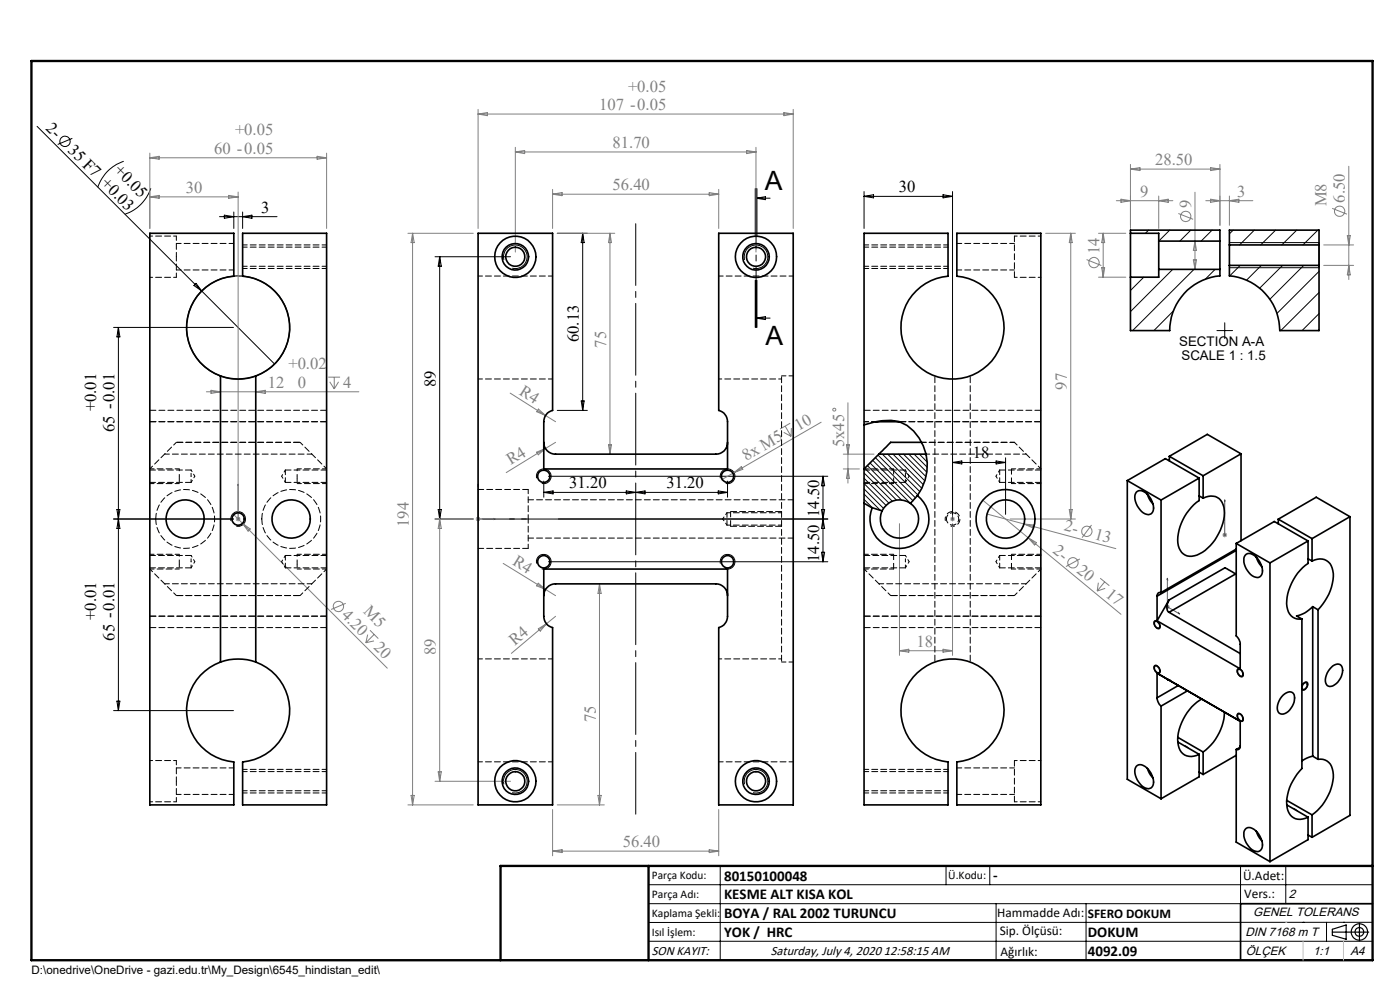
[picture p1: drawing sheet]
<svg xmlns="http://www.w3.org/2000/svg" width="297mm" height="210mm" viewBox="0 0 297 210" stroke-linecap="round" stroke-linejoin="round" font-family="sans-serif">
<g fill="none" stroke="#808080" stroke-width=".21">
<path d="M31.8 32.5v16M31.8 33.5h37.5M31.8 33.5l2-.3v.6zM67.3 33.2l2 .3-2 .3zM69.3 32.5v16M101.4 23.2v25.3M101.4 24.2h66.9M101.4 24.2l2-.3v.6zM109.3 31.2v22.3M109.3 32.2h51.1M109.3 32.2l2-.3v.7zM158.4 31.9l2 .3-2 .4z"/>
<path d="M160.4 31.2v22.3M166.3 23.9l2 .3-2 .3zM168.3 23.2v25.3M239.8 34.9v13.6M239.8 35.9h19M239.8 35.9l2-.3v.6zM256.8 35.6l2 .3-2 .3zM258.8 34.9v12.9M286.1 35.3v24M31.8 41.8l2-.4v.7zM31.8 41.8h18.7M48.5 41.4l2 .4-2 .3z"/>
<path d="M50.5 40.7v68.4M86.5 49.5h13.9M87.5 49.5l.4 2h-.7zM87.5 49.5v121.2M117.2 40.2v8.3M117.2 41.2l2-.4v.7zM117.2 41.2h35.3M118.2 49.5h12.2M129.4 49.5l.3 2h-.6zM129.4 49.5v46.8M150.5 40.8l2 .4-2 .3zM152.5 40.2v8.3"/>
<path d="M221.8 49.5h6.3M227.2 49.5v60.6M227.2 49.5l.3 2h-.7zM230.5 55.1l3.1 1.2M233 49.5h5.8M233 58.8h5.8M233.7 56.8h.7l-.4 2zM234 49.5l.4 2h-.7zM234 49.5v9.3M236.8 42.6h12M237.8 42.3l2 .3-2 .3zM245.8 41.6v6.9"/>
<path d="M245.8 42.6l2-.3v.6zM250 45.3l3.1 1.2M253.2 55.1h.6l-.3 2zM253.5 40.8v16.3M253.5 51.1l.3 2h-.6zM255.8 42.6h10M256.8 42.3l2 .3-2 .3zM260.8 41.6v6.2M260.8 42.6l2-.3v.6zM280.8 52h6.4M280.8 56.3h6.4M282.6 44.2l3.1 1.2"/>
<path d="M285.8 50h.7l-.4 2zM286.1 56.3l.4 2h-.7zM43.8 83.1h32.3M44.8 82.8l2 .3-2 .4zM54.3 83.1l2-.3v.7zM69.6 80h2.5M70 81l.9 1.5M70.9 80v2.5M71.8 81l-.9 1.5M108.2 83.4l7.5 4.8M113.8 95.9l1.9-.8-1.5 1.4zM114.2 86.8l1.5 1.4-1.8-.9z"/>
<path d="M115.7 95.1l-8.3 5.2M115.7 88.2l2.2 1.3M117.9 93.8l-2.2 1.3M129.1 94.4h.6l-.3 1.9zM166.3 91.7l1.5 .9M166.6 90.4l1.2 2.2M167.6 89.8l-2.1 1.2M167.9 90.8l-.1 1.8M174.2 89.6l-18.5 10.7M178.9 96.3h6.5M178.9 99.5h3.4M179.6 94.4h.6l-.3 1.9z"/>
<path d="M179.9 85.4v17.1M179.9 99.5l.3 2h-.6zM49.6 109.2l1.8 1.8M50 110.1h1M50.5 109.6v1M50.9 109.7l-.7 .7M51.4 111l30.8 30.7M51.4 111l1.7 1.2-.5 .5zM92.3 110.1h8.1M93.3 110.1v55.6M93.3 110.1l.3 2h-.6zM100.9 110.1h1"/>
<path d="M101.1 109.7l.7 .7M101.4 109.6v1M101.8 109.7l-.7 .7M106.8 119.5l8.9 5.5M155.7 100.3l-2.7 1.5M155.7 100.3l1.6-1.3 .3 .5zM190.8 111.1v27.9M201.6 110.1h1M201.7 109.7l.7 .7M202.1 111.1v27.9M202.1 109.6v1M202.4 109.7l-.7 .7"/>
<path d="M208.5 106.1l9.6 8M209.4 109l7.8 2.2M214.3 110.1h13.8M217.2 111.2l19.5 5.2M217.2 111.2l2.1 .2-.2 .6zM218.1 114.1l19.7 16.2M218.1 114.1l1.8 1-.4 .5zM226.8 108.1h.7l-.3 2zM229.1 118.6l-3 1.6M231.6 111.4l-2 2.6M259.3 113.5h1M259.5 113.1l.7 .7"/>
<path d="M259.8 113v1M260.2 113.1l-.7 .7M73.3 128l-3.1 1.3M78 134.6l-.4 1.7M78.5 133.7l1.8 1.8M79.3 136l-1.7 .3M79.4 134.6l-1.8 1.7M114.2 123.7l1.5 1.3-1.9-.7zM114.2 133.4l1.7-1.1-1.3 1.6zM115.7 125l2.2 1.4M115.9 132.3l-7.4 6.3M117.9 130.7l-2 1.6"/>
<path d="M127.2 123.9v46.8M127.2 123.9l.3 2h-.6zM190.8 138h11.3M190.8 138l2-.3v.7zM200.1 137.7l2 .3-2 .4zM233 123.6l-.2 1.8M233.4 122.7l1.9 1.5M234.4 123.4l-1.6 2M234.5 124.8l-1.7 .6M247.2 128.7h.9M247.3 128.4l.7 .7M247.6 128.2v1"/>
<path d="M248 128.4l-.7 .7M86.5 170.7h13.9M87.2 168.7h.7l-.4 2zM92.3 165.7h16M93 163.7h.6l-.3 2zM117.2 171.7v9.8M118.2 170.7h10M126.9 168.7h.6l-.3 2zM152.5 171.7v9.8M117.2 180.5h35.3M117.2 180.5l2-.3v.7zM150.5 180.2l2 .3-2 .4z"/>
<circle cx="232.1" cy="55.7" r="1.09"/>
<circle cx="251.5" cy="45.9" r="1.1"/>
<circle cx="284.2" cy="44.8" r="1.1"/>
<circle cx="177" cy="86.9" r=".32"/>
<circle cx="227.6" cy="119.4" r="1.09"/>
<circle cx="230.6" cy="112.7" r="1.09"/>
<circle cx="71.8" cy="128.6" r="1.09"/>
</g>
<g fill="none" stroke="#000" stroke-width=".21">
<path d="M7.9 26.8l34.9 34.9M15.3 29.3l-3.1 1.3M26.2 34.2a8.6 8.6 0 0 0-5.5 5.5M32 39.9a8.8 8.8 0 0 1-5.5 5.6M46.6 46h12.2M47.6 45.6l2 .4-2 .3zM49.6 45v3.5M51.5 45v3.5M51.5 46l1.9-.4v.7zM92.3 54.5h16M93.3 54.5v55.6M93.3 54.5l.3 2h-.6z"/>
<path d="M106.9 55.1a2.51 2.51 0 0 1 2.2-3.1 2.51 2.51 0 0 1 2.7 2.7 2.51 2.51 0 0 1-3.1 2.2M118.2 49.5h6.4M123.6 49.5l.3 2h-.6zM123.6 49.5v37.6M158 55.1a2.5 2.5 0 0 1 2.2-3.1 2.5 2.5 0 0 1 2.7 2.7 2.5 2.5 0 0 1-3.2 2.2M160.2 40v10M160.2 59.5v10M160.4 42h3M160.4 42l2-.3v.7zM160.4 40v10M160.4 59.5v10M160.6 59.5v10z"/>
<path d="M160.6 40v10M183.3 40.6v7.9M183.3 41.7h18.8M183.3 41.7l2-.4v.7zM200.1 41.3l2 .4-2 .3zM202.1 40.6v68.5M260.8 56.8h19M260.8 51.5h19M24.1 69.5h25.4M25.1 69.5v81.2M25.1 69.5l.3 2h-.6zM41.6 60.1l1.2 1.6-1.7-1.1z"/>
<path d="M42.8 61.7l15.4 15.5M160.4 67.5l2-.3v.6zM160.4 67.5h3M258.2 70.1h3.3M259.8 68.5v3.3M118.2 87.1h6.4M123.3 85h.6l-.3 2.1zM202.1 98.1h11.2M202.1 98.1l1.9-.3v.6zM211.3 97.8l2 .3-2 .3zM213.3 97.1v12M24.1 110.1h25.4"/>
<path d="M24.8 108.1l.6 4h-.6l.6-4zM49 110.5a1.56 1.56 0 0 1 1.3-2 1.56 1.56 0 0 1 1.8 1.7 1.56 1.56 0 0 1-2 1.4M92.3 110.1h8.1M93 108.1h.6l-.3 2zM102.4 110.1h73.2M113.8 119.5a1.56 1.56 0 0 1 1.4-1.9 1.56 1.56 0 0 1 1.7 1.7 1.56 1.56 0 0 1-2 1.4M113.8 101.5a1.56 1.56 0 0 1 1.4-2 1.56 1.56 0 0 1 1.7 1.7 1.56 1.56 0 0 1-2 1.3M115.4 102.1v3.4M115.4 104.4h38.9M115.4 104.4l1.9-.3v.7zM116.3 119.2h59.3M116.3 101h59.3"/>
<path d="M132.9 104.1l3.9 .7v-.7l-3.9 .7zM152.4 104.1l1.9 .3-1.9 .4zM152.8 101.5a1.57 1.57 0 0 1 1.4-2 1.57 1.57 0 0 1 1.7 1.6 1.57 1.57 0 0 1-1.9 1.4M152.8 119.5a1.57 1.57 0 0 1 1.4-1.9 1.57 1.57 0 0 1 1.7 1.7 1.57 1.57 0 0 1-1.9 1.4M154.3 102.1v3.4M174.3 117.1h.6l-.3 2.1zM174.3 108.1h.6l-.3 2zM174.6 110.1l.3 2h-.6zM174.6 101v18.2M174.6 101l.3 2h-.6zM244.9 131.7a1.09 1.09 0 0 1 1.2 1.5 .61 .61 0 0 1-.6 .2 .61 .61 0 0 1-.5-.5l-.2-.8zM24.1 150.7h25.4"/>
<path d="M24.8 148.7h.6l-.3 2zM244.9 141.2a.95 .95 0 0 1 1.2 .9l.1 .3a.43 .43 0 0 1-.2 .4 .43 .43 0 0 1-.5 0l-.5-.4-.2-.6zM251.1 158.1l.4 .1 .7 .5M262.5 141.9a1.07 1.07 0 0 1 1.1 .5 1.07 1.07 0 0 1-.1 1.2 1.24 1.24 0 0 1-1-1.7zM262.5 151.4a1.09 1.09 0 0 1 1.3 1.4 .62 .62 0 0 1-.6 .3 .62 .62 0 0 1-.5-.5l-.3-.8zM276.2 145.4l.6-.7a.45 .45 0 0 1 .5 0 .45 .45 0 0 1 .2 .4 1.13 1.13 0 0 1-1.3 1.3M106.9 166.4a2.5 2.5 0 0 1 2.2-3.2 2.5 2.5 0 0 1 2.7 2.7 2.5 2.5 0 0 1-3.1 2.2M158 166.4a2.49 2.49 0 0 1 2.2-3.2 2.49 2.49 0 0 1 2.7 2.7 2.49 2.49 0 0 1-3.2 2.2M274.2 171.5h.4l.7 .6M137.6 187.7h153.6M137.6 191.7h153.6M137.6 199.7h153.6"/>
<path d="M152.8 183.7v20M200.7 183.7v4M210 183.7v4M211.3 191.7v12M230.4 191.7v12M263.2 183.7v20M272.8 183.7v8M276.4 195.6h.1M281.4 195.6v4.1M285 195.6h.1M291.2 195.6l-153.6 .1"/>
<circle cx="13.8" cy="30" r="1.09"/>
</g>
<g fill="none" stroke="#000" stroke-width=".25">
<path d="M279.8 51.5v5.3M282.6 197.7h7.8M282.6 197.1l3-.9v3l-3-.8zM288.4 195.8v3.8M106.2 203.7h185"/>
<circle cx="50.5" cy="69.5" r="10.9"/>
<circle cx="288.4" cy="197.7" r="1.74"/>
<circle cx="288.4" cy="197.7" r=".93"/>
</g>
<path d="M38 101.5v1.1M38 119.6v1.1M63 101.5v1.1M63 119.6v1.1" fill="none" stroke="#000" stroke-width=".21" stroke-dasharray="1.3 .6" stroke-dashoffset=".5" stroke-linecap="butt"/>
<path d="M38 99.5v1.5M63 99.5v1.5M38 117.6v1.5M63 117.6v1.5" fill="none" stroke="#000" stroke-width=".21" stroke-dasharray="1.3 .6" stroke-dashoffset=".8" stroke-linecap="butt"/>
<path d="M201.7 111.6a1.56 1.56 0 0 0 1.9-1.4 1.56 1.56 0 0 0-1.7-1.7 1.56 1.56 0 0 0-1.3 2" fill="none" stroke="#000" stroke-width=".21" stroke-dasharray="1.3 .6" stroke-dashoffset=".4" stroke-linecap="butt"/>
<path d="M155 111.6v-3.1M189.6 102.5v-3M214.6 102.5v-3M189.6 120.6v-3M214.6 120.6v-3" fill="none" stroke="#000" stroke-width=".21" stroke-dasharray="1.3 .6" stroke-dashoffset=".1" stroke-linecap="butt"/>
<g fill="none" stroke="#00f" stroke-width=".21">
<path d="M50.5 110v.2zM50.5 102.7v.3v-.3M50.5 110.1h.1M50.5 102.7v7.4M101.4 102.7l.1 .3h-.2zM101.4 102.7v7.4h3.7M104.7 110l.4 .1-.4 .1zM202.1 110v.2zM202.1 102.7v.3v-.3M202.1 110.1h.1M202.1 102.7v7.4M259.8 113.4v.2z"/>
<path d="M259.8 106v.4v-.4M259.8 113.5h.1M259.8 106v7.5M247.6 122.7v6l2.7 1.5M247.7 122.7v.3l-.1-.1zM250 130l.3 .2z"/>
</g>
<path d="M51.5 57h17.8M69.3 52h-17.8M183.3 57h17.8M201.1 52h-17.8M51.5 168.2h17.8M69.3 163.2h-17.8M183.3 168.2h17.8M201.1 163.2h-17.8" fill="none" stroke="#000" stroke-width=".21" stroke-dasharray="1.3 .6" stroke-dashoffset=".3"/>
<g fill="none" stroke="#000" stroke-width=".21" stroke-dasharray="1.3 .6" stroke-dashoffset=".4">
<path d="M38 99.5h-6.2M69.3 99.5h-6.3M189.6 99.5h-6.3M220.8 99.5h-6.2M31.8 102.6h6.2M38 117.6h-6.2M63 102.6h6.3M69.3 117.6h-6.3M183.3 102.6h6.3M189.6 117.6h-6.3M214.6 102.6h6.2M220.8 117.6h-6.2"/>
<path d="M31.8 120.7h6.2M63 120.7h6.3M183.3 120.7h6.3M214.6 120.7h6.2"/>
</g>
<path d="M38 101v.5M38 119.1v.5M63 101v.5M63 119.1v.5M155 111.6h10.8M155 111.6h.1M165.8 108.5h-10.8M189.6 102.6v-.1M214.6 102.6v-.1M189.6 120.7v-.1M214.6 120.7v-.1" fill="none" stroke="#000" stroke-width=".21" stroke-dasharray="1.3 .6"/>
<path d="M134.9 47.5v125.2" fill="none" stroke="#000" stroke-width=".21" stroke-dasharray="15.2 1.3 1.3 1.3" stroke-dashoffset="2.1"/>
<path d="M160.4 40v29.5" fill="none" stroke="#000" stroke-width=".21" stroke-dasharray="6.3 1.3 1.3 1.3" stroke-dashoffset="3.7"/>
<path d="M291.2 191.7h-28v12" fill="none" stroke="#000" stroke-width=".35"/>
<path d="M6.7 12.9h284.5v190.8h-284.5zM137.6 183.7v20M291.2 183.7h-185v20" fill="none" stroke="#000" stroke-width=".5"/>
<path d="M101.4 110.1h16.9" fill="none" stroke="#c0c0c0" stroke-width=".21" stroke-dasharray="15.2 1.3 1.3 1.3" stroke-dashoffset="8.7"/>
<path d="M276.4 199.7v4M285 199.7v4" fill="none" stroke="#c0c0c0" stroke-width=".21"/>
<path d="M272.8 195.6h.1" fill="none" stroke="#c0c0c0" stroke-width=".25"/>
<g fill="#00f">
<path d="M104.7 110l.4 .1-.4 .1zM101.4 102.7l.1 .3h-.2z"/>
<path d="M250 130l.3 .2zM247.7 122.7v.3l-.1-.1z"/>
<path d="M259.8 113.4v.2zM259.8 106v.4z"/>
<path d="M50.5 110v.2zM50.5 102.7v.3z"/>
<path d="M202.1 110v.2zM202.1 102.7v.3z"/>
</g>
<g fill="none" stroke="#000" stroke-width=".35">
<path d="M101.4 49.5h15.8v37.6a2.5 2.5 0 0 0-1.8 2.4v10h38.9v-10a2.5 2.5 0 0 0-1.8-2.4v-37.6h15.8v121.2h-15.8v-37.6a2.5 2.5 0 0 0 1.8-2.4v-10h-38.9v10a2.5 2.5 0 0 0 1.8 2.4v37.6h-15.8zM183.3 49.5h17.8v9.1a10.9 10.9 0 0 0-8.4 16.6 10.9 10.9 0 0 0 18.7 0 10.9 10.9 0 0 0-8.4-16.6v-9.1h17.8v121.2h-17.8v-9.1a10.9 10.9 0 0 0 8.9-15.8 10.9 10.9 0 0 0-18.1-2.2 10.9 10.9 0 0 0 4.8 17.5l2.5 .5v9.1h-17.8zM239.8 49.5v9.3M239.8 49.5h6v1.6M239.8 49.5v-.7h19v2.3M245.8 51.1v6M245.8 51.1h13M245.8 57.1h13M245.8 57.1v1.7h-6M258.8 51.1v6M258.8 57.1v1.4a11.7 11.7 0 0 0-10.7 11.6h-8.3v-11.3M260.8 52v4.3"/>
<path d="M260.8 56.3v2.2a11.7 11.7 0 0 1 10.7 11.6h8.3v-13.8M260.8 52h19M260.8 56.3h19M260.8 52v-3.2h19v3.2M279.8 52v4.3M46.8 79.8a10.9 10.9 0 0 1-7.1-11.8 10.9 10.9 0 0 1 9.9-9.4v-9.1h-17.8v121.2h17.8v-9.1a11 11 0 0 1-9.9-9.4 11 11 0 0 1 7.1-11.8M46.8 79.8a10.8 10.8 0 0 0 7.5 0M46.8 79.8v60.6M54.3 79.8a10.9 10.9 0 0 0 7.1-11.7 10.9 10.9 0 0 0-9.9-9.5v-9.1h17.8v121.2h-17.8v-9.1a11 11 0 0 0 9.8-9.5 11 11 0 0 0-7-11.7M54.3 79.8v60.6M115.4 93.8a2.47 2.47 0 0 0 2.5 2.5h33.9a2.41 2.41 0 0 0 2.5-2.5M183.3 90.1a13.5 13.5 0 0 1 7.5-.6 9.9 9.9 0 0 1 5.8 10.5l-.3 1.8-.8 1.8-.9 1.5"/>
<path d="M185.8 89.5h5M186.4 96.3h10.1M186.4 96.3l-3.1 3.2M195.5 93.8h-6.6l-2.5 2.5M248.1 96.8l7.1 4.1M248.1 96.8v.9M263.3 96.3l-7.2-4.2-8 4.7M263.3 96.3l-8.1 4.6M263.3 96.3v18.4M183.3 106.7l1.7 1M185 107.7l2.1 .7M193.1 106.8a4.1 4.1 0 0 1 1.1 5.4 4.1 4.1 0 0 1-5.3 1.5 4.1 4.1 0 0 1-1.8-5.3"/>
<path d="M193.1 106.8a4.1 4.1 0 0 0-6 1.6M194.6 105.1a6.3 6.3 0 0 1 1.5 8.3 6.3 6.3 0 0 1-8.2 2.2 6.3 6.3 0 0 1-2.9-7.9M194.6 105.1l-1.5 1.7M239.1 101.9l7.2 4.2M239.1 101.9v63.4l7.2 4.1M241.1 104.4a1.49 1.49 0 0 1 2.2 .3 3.5 3.5 0 0 1 1.1 4.1 1.72 1.72 0 0 1-2.5-.6 3.4 3.4 0 0 1-.8-3.8zM243.4 104.9l.4 .9 .8 1.1M246.3 106.1v19.6M254.4 101.4v4.8a10.4 10.4 0 0 0-4.4 9.6 2.74 2.74 0 0 0 3.9 1.9 10.5 10.5 0 0 0 5.7-10.1 2.81 2.81 0 0 0-4.4-1.9M254.4 101.4l-8.1 4.7M254.4 101.4l-7.2-4.1-8.1 4.6M254.4 105.2l.8 .5"/>
<path d="M255.2 100.9v4.8M262.3 115.3v19.6a2.42 2.42 0 0 1 .8 1.8v5.2l-17.6-10.2M262.3 115.3l7.1 4.1M262.3 116.5l-16 9.2M262.3 116.8l-16.8 9.7M264.4 117.6a2.19 2.19 0 0 1 2.6 1.2 3 3 0 0 1 .5 3.3 1.72 1.72 0 0 1-2.5-.6 3.4 3.4 0 0 1-.8-3.7zM266.5 118.2l.4 1 .8 1M269.4 119.4v63.4M271.2 110.1l7.1 4.2M271.2 110.1v1M277.5 114.8v4.7a10.7 10.7 0 0 0-4.5 9.2 2.71 2.71 0 0 0 3.2 2.6M277.5 114.8l-8.1 4.6"/>
<path d="M277.5 114.8l-7.2-4.2-8 4.7M277.5 118.5l.8 .5M278.3 119a2.91 2.91 0 0 1 3.1-.1 2.91 2.91 0 0 1 1.5 2.8 10.9 10.9 0 0 1-3.3 7.7M278.3 114.3v4.7M286.4 109.6l-8.1 4.7M286.4 109.6v63.4l-8.1 4.6M286.4 109.6l-7.2-4.1-8 4.6M115.4 126.4a2.53 2.53 0 0 1 2.5-2.5h33.9a2.47 2.47 0 0 1 2.5 2.5M245 131.8a.95 .95 0 0 1 .9 1.4 .93 .93 0 0 1-.9-1.4zM245.5 126.5v5.2M246.3 125.7a.66 .66 0 0 0-.8 .8M248 127.3a2.02 2.02 0 0 0 0 2.6"/>
<path d="M248 129.9l15.1 8.7M248 127.3l-2.5 4.4M262.1 121.7l-2.2-1.3-11.9 6.9M262.1 121.7l-14.1 8.2M262.1 121.7l.2 .1M276.2 131.3v31.7a10.2 10.2 0 0 0-3.1 8.3 2.82 2.82 0 0 0 4.4 2M278.5 128.7a6.3 6.3 0 0 1-3.4 2l1.1 .6M278.5 128.7l1.1 .7M278.5 128.7v31.7M279.6 129.4v31.7M46.8 140.4a11.3 11.3 0 0 1 7.5 0M245 141.3a.97 .97 0 0 1 .9 1.4 .97 .97 0 0 1-.9-1.4z"/>
<path d="M245.5 148a2.62 2.62 0 0 0 .8 1.8M245.5 142.8v5.2M245.5 142.8l17.6 10.2M245.5 142.8l2.5 1.5M246.3 149.8v19.6M247.5 144l.5 .3zM248 144.3h.1M248 144.3l15.1 8.7M249.9 157.4l4.5 2.6M249.9 156.4l5.3 3.1M250 145.4l-4.5 2.6M251.9 146.5l-5.6 3.3"/>
<path d="M255 148.3a10.7 10.7 0 0 0-5.1 9.2 2.87 2.87 0 0 0 1.4 2.7 2.87 2.87 0 0 0 3.1-.2M255.2 159.5v4.8M259.8 151.1a11 11 0 0 1-4.6 8.4M262.3 159v19.6l7.1 4.2M262.6 142a.9 .9 0 0 1 .9 .5 .9 .9 0 0 1-.1 1 1.06 1.06 0 0 1-.8-1.5zM262.6 151.5a.9 .9 0 0 1 .9 .5 .9 .9 0 0 1-.1 1 1.06 1.06 0 0 1-.8-1.5zM263.1 158.5l-.8 .5M263.1 153v5.2a.64 .64 0 0 1-.8 .8M272.2 147.5l.4-.3a1.22 1.22 0 0 1 1.6-.3 1.22 1.22 0 0 1 .4 1.6 3.3 3.3 0 0 1-2.7 3 1.55 1.55 0 0 1-.7-2.4l.4-.9zM276.2 145.7l.3-.6 .6-.3a.87 .87 0 0 1 .1 1 .87 .87 0 0 1-.9 .4l-.1-.1M282.7 141.3a1.19 1.19 0 0 1 1.4-.4 1.19 1.19 0 0 1 .7 1.3 3.6 3.6 0 0 1-2.7 3.4 1.58 1.58 0 0 1-.7-2.4l.4-.9zM241.1 162.6a1.49 1.49 0 0 1 2.2 .3 3.5 3.5 0 0 1 1.1 4 1.72 1.72 0 0 1-2.5-.6 3.4 3.4 0 0 1-.8-3.7z"/>
<path d="M243.4 163l.4 1 .8 1M254.4 160v4.8l-8.1 4.6M254.4 163.8l.8 .5M262.3 160.2l-7.1 4.1M264.2 175.9a1.44 1.44 0 0 1 2.2 .3 3.5 3.5 0 0 1 1.1 4.1 1.72 1.72 0 0 1-2.5-.7 3.4 3.4 0 0 1-.8-3.7zM266.5 176.3l.4 1 .8 1.1M273 169.8l5.3 3.1M273 170.7l4.5 2.6M277.5 173.3v4.8l-8.1 4.7M277.5 177.1l.8 .5M278.3 172.9v4.7M278.5 160.4l-1.3 .4-1 .6"/>
<path d="M278.5 160.4l1.1 .7M279.6 161.1a2.68 2.68 0 0 1 3.2 2.6 10.8 10.8 0 0 1-4.5 9.2"/>
<circle cx="109.3" cy="54.5" r="4.4"/>
<circle cx="109.3" cy="54.5" r="2.02"/>
<circle cx="109.3" cy="54.5" r="2.82"/>
<circle cx="160.4" cy="54.5" r="2.02"/>
<circle cx="160.4" cy="54.5" r="2.82"/>
<circle cx="160.4" cy="54.5" r="4.4"/>
<circle cx="39.3" cy="110.1" r="4.1"/>
<circle cx="50.5" cy="110.1" r="1.31"/>
<circle cx="61.8" cy="110.1" r="4.1"/>
<circle cx="115.4" cy="101" r="1.31"/>
<circle cx="115.4" cy="119.2" r="1.31"/>
<circle cx="154.3" cy="101" r="1.3"/>
<circle cx="154.3" cy="119.2" r="1.3"/>
<circle cx="213.3" cy="110.1" r="6.3"/>
<circle cx="213.3" cy="110.1" r="4.1"/>
<circle cx="109.3" cy="165.7" r="2.03"/>
<circle cx="109.3" cy="165.7" r="4.4"/>
<circle cx="109.3" cy="165.7" r="2.82"/>
<circle cx="160.4" cy="165.7" r="2.03"/>
<circle cx="160.4" cy="165.7" r="2.82"/>
<circle cx="160.4" cy="165.7" r="4.4"/>
</g>
<path d="M37.4 54.5v-4.4M37.4 58.8v-4.3M112.1 110.1v-6.3M112.1 116.3v-6.2M37.4 165.7v-4.4M37.4 170.1v-4.4" fill="none" stroke="#000" stroke-width=".21" stroke-dasharray="1.3 .6" stroke-dashoffset=".4"/>
<g fill="none" stroke="#000" stroke-width=".21" stroke-dasharray="1.3 .6" stroke-dashoffset=".3">
<path d="M37.4 57.3h12.2M49.6 51.6h-12.2M51.5 56.5h17.8M69.3 52.4h-17.8M101.4 58.6h15.8M152.5 58.6h15.8M183.3 56.5h17.8M201.1 52.4h-17.8M203 57.3h12.2M215.2 51.6h-12.2M168.3 79.7h-2.5M60.5 99.7v2.6"/>
<path d="M66.2 96.3h-31.3M101.4 80.4h15.8M183.3 89.5h2.5M195.5 93.8h19.7M212.1 99.7v2.6M60.5 117.8v2.7M154.2 111.4v-2.6M200.8 110.1a1.31 1.31 0 0 0 1.8 1.2 1.31 1.31 0 0 0 .4-2.2 1.31 1.31 0 0 0-2.2 .5v.5M212.1 117.8v2.7M66.2 123.8h-31.3M117.2 139.8h-15.8M186.5 123.8h31.2"/>
<path d="M165.8 140.4h2.5M37.4 168.5h12.2M49.6 162.9h-12.2M51.5 167.7h17.8M69.3 163.7h-17.8M117.2 161.6h-15.8M168.3 161.6h-15.8M183.3 167.7h17.8M201.1 163.7h-17.8M203 168.5h12.2M215.2 162.9h-12.2"/>
</g>
<path d="M165.8 79.7v60.7M205.8 79.7v60.7M198.3 140.4v-60.7" fill="none" stroke="#000" stroke-width=".21" stroke-dasharray="1.3 .6" stroke-dashoffset="-.2"/>
<g fill="none" stroke="#000" stroke-width=".21" stroke-dasharray="1.3 .6" stroke-dashoffset=".1">
<path d="M215.2 50.1v8.7M40.5 99.7h-8.7M69.3 99.7h-8.8M192.1 99.7h-8.8M220.8 99.7h-8.7M31.8 102.3h8.7M33 110.1a6.2 6.2 0 0 1 9.1-5.6 6.2 6.2 0 0 1 .8 10.6 6.2 6.2 0 0 1-9.8-4.1l-.1-.9M40.5 117.8h-8.7M55.5 110.1a6.2 6.2 0 0 1 9.1-5.6 6.2 6.2 0 0 1 .8 10.6 6.2 6.2 0 0 1-9.8-4.1l-.1-.9M60.5 102.3h8.8M69.3 117.8h-8.8M101.4 116.3h10.7"/>
<path d="M112.1 103.8h-10.7M112.1 114.1h56.2M168.3 106h-56.2M183.3 102.3h8.8M192.1 117.8h-8.8M212.1 102.3h8.7M220.8 117.8h-8.7M31.8 120.5h8.7M60.5 120.5h8.8M183.3 120.5h8.8M212.1 120.5h8.7M215.2 161.3v8.8"/>
</g>
<path d="M152.5 80.4h13.3M154.2 111.4h11.6M165.8 108.8h-11.6M165.8 139.8h-13.3" fill="none" stroke="#000" stroke-width=".21" stroke-dasharray="1.3 .6" stroke-dashoffset=".6"/>
<g fill="none" stroke="#000" stroke-width=".21" stroke-dasharray="1.3 .6" stroke-dashoffset=".8">
<path d="M60.5 99.7l-.7 1.3M212.1 99.7l-.8 1.3M40.5 102.3l.8-1.3M41.3 101l-.8-1.3M41.3 119.1l-.8-1.3M59.7 119.1l.8 1.4M59.7 101l.8 1.3M60.5 117.8l-.7 1.3M153.3 110.1l.9 1.3M154.2 108.8l-.9 1.3M192.1 102.3l.8-1.3M192.9 119.1l-.8-1.3"/>
<path d="M192.9 101l-.8-1.3M211.3 101l.8 1.3M211.3 119.1l.8 1.4M212.1 117.8l-.8 1.3M40.5 120.5l.8-1.4M192.1 120.5l.8-1.4"/>
</g>
<g fill="none" stroke="#000" stroke-width=".21">
<path d="M242.6 58.8l-2.8 2.8M243.7 48.8l-.7 .7M248.1 48.8l-2.3 2.3M248.8 57.1l-9 9M252.6 48.8l-2.3 2.3M253.3 57.1l-13 13M257.1 48.8l-2.3 2.3M257.8 57.1l-2.1 2.1M261.6 48.8l-.8 .8M263.1 56.3l-2.2 2.2M266.1 48.8l-3.1 3.2M267.6 56.3l-3.2 3.1"/>
<path d="M270.6 48.8l-3.2 3.2M272.1 56.3l-4.9 4.8M275.1 48.8l-3.2 3.2M276.6 56.3l-7.2 7.2M279.6 48.8l-3.2 3.2M279.8 57.6l-8.9 8.9M248.9 66l-4.1 4.1M279.8 62l-8.1 8.1M279.8 66.5l-3.6 3.6M183.4 99.3l6.8 6.8M184 98.8l7.3 7.3M184.6 98.2l8.5 8.5"/>
<path d="M185.1 97.6l8.6 8.6M185.7 97.1l8.5 8.5M186.3 96.5l8.4 8.5M187.2 96.3l8 8M188.3 96.3l7.2 7.3M189.4 96.3l6.5 6.5M190.6 96.3l5.6 5.7M191.7 96.3l4.7 4.8M192.8 96.3l3.8 3.8M193.9 96.3l2.8 2.8M195.1 96.3l1.6 1.7M196.2 96.3l.3 .4"/>
<path d="M183.3 105.9l1.8 1.8M183.3 104.8l3.5 3.5M183.3 103.7l4.1 4.1M183.3 102.6l4.7 4.6M183.3 101.5l5.3 5.2M183.3 100.3l6 6"/>
</g>
<g fill="none" stroke="#000" stroke-width=".21" stroke-dasharray="1.3 .6" stroke-dashoffset=".7">
<path d="M31.8 58.8h5.6M37.4 50.1h-5.6M215.2 58.8h5.6M220.8 50.1h-5.6M40.5 101v-1.3M40.5 102.3v-1.3M40.5 119.1v-1.3M192.1 119.1v-1.3M192.1 101v-1.3M192.1 102.3v-1.3M40.5 120.5v-1.4M192.1 120.5v-1.4"/>
<path d="M31.8 170.1h5.6M37.4 161.3h-5.6M215.2 170.1h5.6M220.8 161.3h-5.6"/>
</g>
<path d="M63.7 93.8h-26.3M190.8 89.5h30M63.7 126.3h-26.3M189 126.3h26.2" fill="none" stroke="#000" stroke-width=".21" stroke-dasharray="1.3 .6" stroke-dashoffset="-.1"/>
<path d="M31.8 99.5l5.6-5.7M69.3 99.5l-5.6-5.7M196.5 96.3h21.2M220.8 99.5l-5.6-5.7M31.8 120.7l5.6 5.6M69.3 120.7l-5.6 5.6M183.3 120.7l5.7 5.6M220.8 120.7l-5.6 5.6" fill="none" stroke="#000" stroke-width=".21" stroke-dasharray="1.3 .6" stroke-dashoffset=".5"/>
<path d="M69.3 89.5h-37.5M69.3 87h-37.5M220.8 87h-37.5M31.8 133.1h37.5M69.3 130.7h-37.5M183.3 130.7h37.5M183.3 133.1h37.5" fill="none" stroke="#000" stroke-width=".21" stroke-dasharray="1.3 .6"/>
<g font-size="5.6">
<text x="162.3" y="40.4">A</text>
<text x="162.4" y="73.1">A</text>
</g>
<g font-size="3.5" fill="#808080">
<text x="127.1" y="23.3">107 -0.05</text>
<text x="133.3" y="19.5">+0.05</text>
<text x="49.9" y="28.7">+0.05</text>
<text x="45.5" y="32.6">60 -0.05</text>
<text x="130" y="31.4">81.70</text>
<text x="245" y="35">28.50</text>
<text x="39.4" y="40.9">30</text>
<text x="130" y="40.3">56.40</text>
<text x="241.9" y="41.7">9</text>
<text x="262.4" y="41.7">3</text>
<text x="252.7" y="44.1" transform="rotate(-90 252.7 44.1)">9</text>
<text x="281.4" y="43.8" transform="rotate(-90 281.4 43.8)">M8</text>
<text x="285.3" y="43" transform="rotate(-90 285.3 43)">6.50</text>
<text x="233.2" y="53.9" transform="rotate(-90 233.2 53.9)">14</text>
<text x="128.6" y="73.7" transform="rotate(-90 128.6 73.7)">75</text>
<text x="56.8" y="82.3">12</text>
<text x="61.2" y="78.4">+0.02</text>
<text x="63.1" y="82.3">0</text>
<text x="72.8" y="82.3">4</text>
<text x="110" y="83.6" transform="rotate(32 110 83.6)">R4</text>
<text x="226.3" y="82.7" transform="rotate(-90 226.3 82.7)">97</text>
<text x="169.4" y="91.4" transform="rotate(-30 169.4 91.4)">10</text>
<text x="179.1" y="94.9" transform="rotate(-90 179.1 94.9)">5x45</text>
<text x="108.4" y="98.7" transform="rotate(-31 108.4 98.7)">R4</text>
<text x="158.3" y="97.8" transform="rotate(-30 158.3 97.8)">8x M5</text>
<text x="86.7" y="111.8" transform="rotate(-90 86.7 111.8)">194</text>
<text x="225.6" y="112.5" transform="rotate(15 225.6 112.5)">2-</text>
<text x="108.6" y="119.6" transform="rotate(32 108.6 119.6)">R4</text>
<text x="223.2" y="117.1" transform="rotate(40 223.2 117.1)">2-</text>
<text x="232" y="114.2" transform="rotate(15 232 114.2)">13</text>
<text x="228.3" y="121.4" transform="rotate(40 228.3 121.4)">20</text>
<text x="72.3" y="130.7" transform="rotate(45 72.3 130.7)">4.20</text>
<text x="77" y="129.8" transform="rotate(45 77 129.8)">M5</text>
<text x="234.4" y="126.4" transform="rotate(40 234.4 126.4)">17</text>
<text x="79.1" y="137.5" transform="rotate(45 79.1 137.5)">20</text>
<text x="109.2" y="136.9" transform="rotate(-40 109.2 136.9)">R4</text>
<text x="194.4" y="137.2">18</text>
<text x="92.5" y="138.9" transform="rotate(-90 92.5 138.9)">89</text>
<text x="126.4" y="153.2" transform="rotate(-90 126.4 153.2)">75</text>
<text x="132.1" y="179.7">56.40</text>
</g>
<g font-size="3.5">
<text x="9.6" y="27.3" transform="rotate(45 9.6 27.3)">2-</text>
<text x="14.3" y="32" transform="rotate(45 14.3 32)">35 F7 +0.03</text>
<text x="24.1" y="36.3" transform="rotate(45 24.1 36.3)">+0.05</text>
<text x="190.7" y="40.8">30</text>
<text x="55.4" y="45.1">3</text>
<text x="122.8" y="72.6" transform="rotate(-90 122.8 72.6)">60.13</text>
<text x="92.5" y="82.1" transform="rotate(-90 92.5 82.1)">89</text>
<text x="20.4" y="87.3" transform="rotate(-90 20.4 87.3)">+0.01</text>
<text x="24.3" y="91.7" transform="rotate(-90 24.3 91.7)">65 -0.01</text>
<text x="206.4" y="97.2">18</text>
<text x="120.8" y="103.6">31.20</text>
<text x="141.4" y="103.6">31.20</text>
<text x="173.8" y="109.7" transform="rotate(-90 173.8 109.7)">14.50</text>
<text x="173.8" y="119.2" transform="rotate(-90 173.8 119.2)">14.50</text>
<text x="20.4" y="131.5" transform="rotate(-90 20.4 131.5)">+0.01</text>
<text x="24.3" y="135.9" transform="rotate(-90 24.3 135.9)">65 -0.01</text>
</g>
<g font-size="3.2">
<text x="153.6" y="186.8">80150100048</text>
<text x="153.6" y="190.8">KESME ALT KISA KOL</text>
<text x="210.7" y="186.6">-</text>
<text x="153.6" y="194.8">BOYA / RAL 2002 TURUNCU</text>
<text x="153.6" y="198.8">YOK / HRC</text>
<text x="230.8" y="198.7">DOKUM</text>
<text x="230.8" y="202.8">4092.09</text>
</g>
<g font-size="2.8">
<text x="250.2" y="73.4">SECTION A-A</text>
<text x="250.6" y="76.3">SCALE 1 : 1.5</text>
<text x="263.7" y="186.7">Ü.Adet:</text>
<text x="263.9" y="190.5">Vers.:</text>
<text x="211.5" y="194.5">Hammadde Adı:</text>
<text x="230.8" y="194.7">SFERO DOKUM</text>
<text x="138.3" y="202.6">SON KAYIT:</text>
<text x="163.5" y="202.6">Saturday, July 4, 2020 12:58:15 AM</text>
<text x="212.1" y="198.4">Sip. Ölçüsü:</text>
<text x="212.2" y="202.7">Ağırlık:</text>
</g>
<g font-size="2.6">
<text x="273.4" y="190.4">2</text>
<text x="265.9" y="194.4">GENEL TOLERANS</text>
<text x="264.2" y="198.5">DIN 7168 m T</text>
<text x="264.3" y="202.6">ÖLÇEK</text>
<text x="278.5" y="202.6">1:1</text>
<text x="286.5" y="202.6">A4</text>
</g>
<g font-size="2.5">
<text x="138.3" y="186.4">Parça Kodu:</text>
<text x="138.3" y="190.5">Parça Adı:</text>
<text x="201.2" y="186.5">Ü.Kodu:</text>
<text x="138.3" y="194.5">Kaplama Şekli:</text>
<text x="138.3" y="198.6">Isıl İşlem:</text>
<text x="6.7" y="206.7">D:\onedrive\OneDrive - gazi.edu.tr\My_Design\6545_hindistan_edit\</text>
</g>
</svg>
